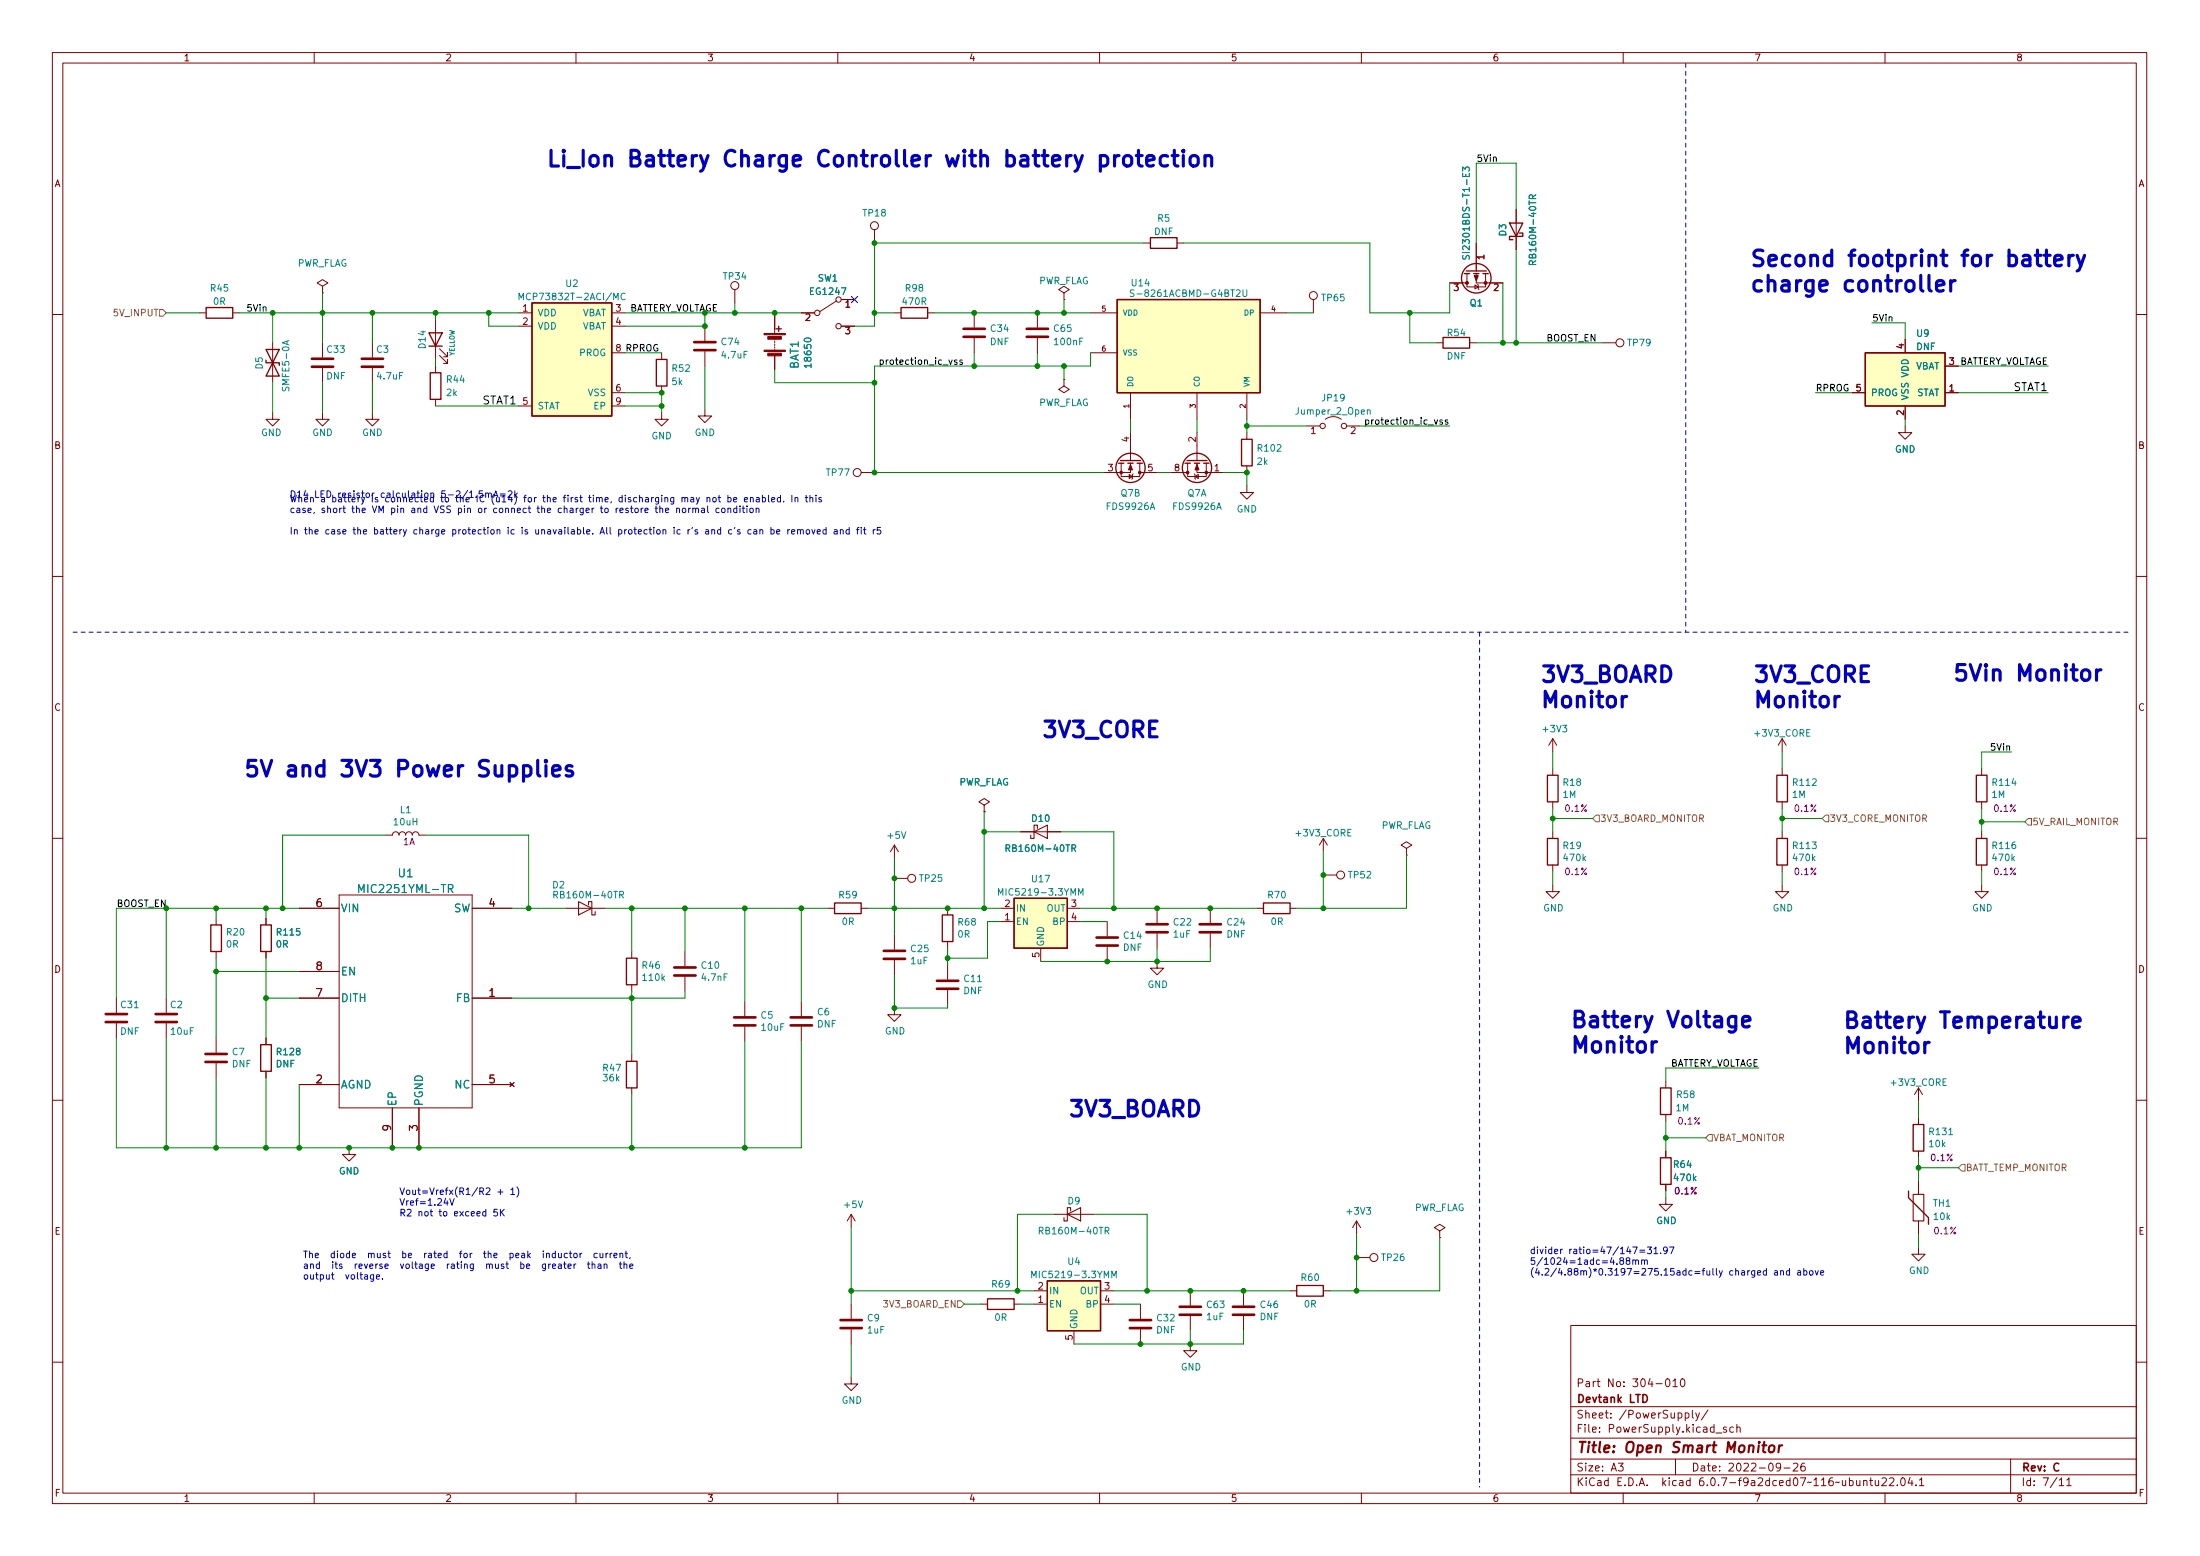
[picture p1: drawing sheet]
<svg xmlns="http://www.w3.org/2000/svg" width="420mm" height="297mm" viewBox="0 0 420 297" stroke-linecap="round" stroke-linejoin="round" font-family="sans-serif">
<g fill="none" stroke="#840000" stroke-width=".19">
<path d="M10 10h400v277h-400zM12 12h396v273h-396zM60 10v2M110 10v2M160 10v2M210 10v2M260 10v2M310 10v2M360 10v2M38.1 59.7h1.3M44.4 59.7h1.3M61.6 54.6l1-.6-1-.6-1 .6 1 .6v1.3"/>
<path d="M61.6 55.9h.1M99.1 59.7h2.5M116.8 59.7h2.6M140.3 55.3v2.5M153 59.7h2.6M159.8 57.4l-3.2 2.1M160.7 57.2h2.5M167 43.9v2.5M170.8 59.7h1.3M177.2 59.7h1.2M186.1 59.7v2.8M198.1 59.7v2.8"/>
<path d="M203.2 55.9l1-.6-1-.7-1 .7 1 .6v1.3M203.2 57.2h.1M208.3 59.7h5.1M218.4 46.4h1.3M224.8 46.4h1.3M240.7 59.7h5M250.8 57.2v2.5M276.9 54h3.3M280.2 52.2v1.8M281.7 54.4l.6 .4-.6 .4zM281.9 46.4v5.3M281.9 52.2v1.8h5.1"/>
<path d="M282.2 54.3l.2 1M283.7 52.2v2.6h-3.5v-.8M289.6 40v7.7M10 60h2M52.1 78.8v1.2h1.2l-1.2 1.3-1.3-1.3h1.3M52.1 65.4v7.7M61.6 78.8v1.2h1.3l-1.3 1.3-1.3-1.3h1.3M61.6 65.4v2.8M61.6 70.3v2.8M71.1 78.8v1.2h1.3l-1.3 1.3-1.3-1.3h1.3M71.1 65.4v2.8M71.1 70.3v2.8"/>
<path d="M83.2 61v7.6M83.2 69.9v1.3M83.2 76.2v1.3M83.9 67.9l1.6 1.5v-.8v.8h-.8M83.9 66.6l1.6 1.5v-.8v.8h-.8M99.1 62.3h2.5M99.1 77.5h2.5M116.8 75h2.6M116.8 67.3h2.6M116.8 62.3h2.6M116.8 77.5h2.6M126.4 78.8v1.2h1.2l-1.2 1.3-1.3-1.3h1.3"/>
<path d="M126.4 67.3v1.3M126.4 73.7v1.3M134.6 78.1v1.3h1.3l-1.3 1.3-1.3-1.3h1.3M134.6 62.3v2.8M134.6 67.1v2.8M148 60.4v3.3M148 64.7v.2M148 65.2v.2M148 65.7v.2M148 66.2v.3M148 66.7v.3M148 68v2.5"/>
<path d="M160.7 62.3h2.5M186.1 64.6v2.7M198.1 64.6v2.7M203.2 72.4v1.3l-1 .6 1 .7 1-.7-1-.6M203.2 72.4h.1M208.3 67.3h5.1M215.9 75v5M228.6 75v5M238.1 75v5M274.3 65.4h1.3M280.7 65.4h1.2M306.1 65.4h2.5"/>
<path d="M353.7 75h2.5M363.9 64.8v2.5M363.9 77.5v2.5M371.5 75h2.5M371.5 69.9h2.5M408 60h2M164.5 90.2h2.5M214.1 88.4v2.6h3.6v-2.6M215.6 90.6l.7 .4-.7 .3zM215.9 88.4v1.8h-5.1M215.9 82.6v5.3M216.4 90.5l-.2 1"/>
<path d="M217.7 90.2h3.3M223.5 90.2h3.3M226.8 88.4v2.6h3.6v-2.6M228.1 90.5l.2 1M228.2 91l.7-.4v.7zM228.6 88.4v1.8h5.1M228.6 82.6v5.3M238.1 92.7v1.3h1.3l-1.3 1.3-1.2-1.3h1.2M238.1 82.6v1.3M238.1 88.9v1.3M249.6 81.3h2.5M253.1 80a2.54 2.54 0 0 1 3.1 0"/>
<path d="M257.2 81.3h2.5M363.9 81.3v1.3h1.2l-1.2 1.3-1.3-1.3h1.3M10 110h2M408 110h2M73.7 159.4h1.2a.64 .64 0 0 1 .7-.6 .64 .64 0 0 1 .6 .6 .64 .64 0 0 1 .6-.6 .64 .64 0 0 1 .7 .6 .64 .64 0 0 1 .6-.6 .64 .64 0 0 1 .6 .6 .64 .64 0 0 1 .7-.6 .64 .64 0 0 1 .6 .6h1.3M188 153.7l1-.6-1-.7-1.1 .7 1.1 .6v1.3M188 155h.1M194.9 158.8h7.7M296.5 141l-.7 1.3M296.5 141v2.5M296.5 146.7v1.3M296.5 153.1v1.2"/>
<path d="M296.5 158.8v1.3M296.5 141l.8 1.3M340.4 141v2.5M340.4 146.7v1.3M340.4 153.1v1.2M340.4 158.8v1.3M340.4 141l-.8 1.3M340.4 141l.7 1.3M378.5 146.7v1.3M378.5 153.1v1.2M378.5 158.8v1.3M10 160h2"/>
<path d="M41.3 175.3v1.3M50.8 175.3v1.3M57.1 173.4h7.7M64.8 170.9h25.4v40.6h-25.4zM90.2 173.4h7.6M107.9 173.4h7.7M158.1 173.4h1.3M164.5 173.4h1.2M170.8 161.3v2.6M170.8 178.5v2.8M170.8 167.7h2.6M170.8 161.3l-.7 1.3"/>
<path d="M170.8 161.3l.8 1.3M181 173.4v1.3M181 179.7v1.3M191.1 173.4h2.6M191.1 175.9h2.6M203.8 173.4h2.6M203.8 175.9h2.6M211.5 175.9v2.8M221 173.4v2.8M221 178.2v2.8M231.1 173.4v2.8M231.1 178.2v2.8"/>
<path d="M240 173.4h1.3M246.4 173.4h1.2M252.7 160.1l-.7 1.2M252.7 160.1v2.5M252.7 160.1l.8 1.2M252.7 167h2.6M268.6 162l1-.7-1-.6-1 .6 1 .7v1.2M268.6 163.2h.1M296.5 168.9v1.3h1.3l-1.3 1.3-1.2-1.3h1.2M296.5 165.1v1.3M340.4 168.9v1.3h1.2l-1.2 1.3-1.3-1.3h1.3M340.4 165.1v1.3"/>
<path d="M378.5 168.9v1.3h1.2l-1.2 1.3-1.3-1.3h1.3M378.5 165.1v1.3M408 160h2M22.2 190.5v2.8M22.2 195.4v2.8M31.7 190.5v2.8M31.7 195.4v2.8M41.3 181.6v1.3M41.3 198.2v2.8M50.8 181.6v1.3M50.8 198.2v1.2M57.1 190.5h7.7"/>
<path d="M57.1 185.5h7.7M90.2 190.5h7.6M120.6 181.6v1.3M120.6 188v1.3M130.8 181.6v2.8M130.8 186.5v2.8M142.2 191.2v2.8M142.2 196v2.8M153 191.2v2.8M153 196v2.8M170.8 192.4v1.3h1.3l-1.3 1.3-1.3-1.3h1.3M170.8 183.3v2.8"/>
<path d="M181 184.2v2.8M181 189v2.8M198.8 181v2.6M211.5 180.8v2.8M221 183.6v1.2h1.2l-1.2 1.3-1.3-1.3h1.3M10 210h2M41.3 203v2.8M50.8 204.5v1.3M57.1 207h7.7M66.7 219.1v1.3h1.2l-1.2 1.3-1.3-1.3h1.3M74.9 211.5v7.6M80 211.5v7.6"/>
<path d="M90.2 207h7.6M97.4 206.7l.8 .7M98.2 206.7l-.8 .7M120.6 201.3v1.3M120.6 207.7v1.3M318.1 206.4v1.3M318.1 212.8v1.2M318.1 219.7v1.3M366.4 207.7v2.5M366.4 213.4v1.3M366.4 219.7v1.3M366.4 207.7l-.8 1.3"/>
<path d="M366.4 207.7l.8 1.3M408 210h2M162.6 231.8v2.6M162.6 231.8l-.8 1.3M162.6 231.8l.7 1.3M201.3 231.8h7.6M259.1 233.1l-.8 1.3M259.1 233.1v2.5M259.1 233.1l.7 1.3M275 235l1-.6-1-.7-1.1 .7 1.1 .6v1.3M275 236.3h.1M318.1 228.6v1.3h1.3l-1.3 1.3-1.2-1.3h1.2"/>
<path d="M318.1 226.1v1.3M366.4 238.2v1.2h1.3l-1.3 1.3-1.3-1.3h1.3M366.4 225.5v2.5M366.4 233.1v2.5M162.6 249v2.8M162.6 253.8v2.8M187.3 249h1.3M193.7 249h1.2M197.5 246.4h2.5M197.5 249h2.5M205.1 254v2.6M210.2 246.4h2.5"/>
<path d="M210.2 249h2.5M217.8 249v2.8M217.8 253.8v2.8M227.3 256.6v1.2h1.3l-1.3 1.3-1.2-1.3h1.2M227.3 246.4v2.8M227.3 251.2v2.8M237.5 246.4v2.8M237.5 251.2v2.8M246.4 246.4h1.2M252.7 246.4h1.3M259.1 240.1h2.5M300 253h108v32h-108z"/>
<path d="M10 260h2M162.6 262.9v1.3h1.2l-1.2 1.3-1.3-1.3h1.3M300 278.5h108M300 274.5h108M300 268.5h108M309.1 279.3h.9l-.5 .6 .4 .1v.7l-.2 .1-.6-.1M318.3 263.3l.1-.1a.8 .8 0 0 1 .5 .8 .8 .8 0 0 1-.5 .7 1 1 0 0 1-.1-1.4zM319.5 263.6l.4-.4v1.5M319.5 264.7h.8M320 278.5v3M321.1 263.3l.2-.1a.8 .8 0 0 1 .5 .8 .8 .8 0 0 1-.5 .7 .99 .99 0 0 1-.2-1.4zM321.9 269.8l.4-.1 .3 .3-.2 .6h-.5"/>
<path d="M321.9 269.7v1.5M323.2 269.2v1.3l.2 .2M323.8 269.7l.4 1M324.6 269.7l-.5 1.4-.3 .1M326.2 269.1l-1.3 2M327.7 273.6h1.2M329.7 272.5l-.3-.1-.3 .2 .1 .2 .5 .2v.3h-.6M331.1 272.5l-.5-.1-.3 .3 .2 .6h.6M331.7 272.6l.2-.2 .4 .1 .1 .9M331.7 271.9v1.5M340.1 280l-.3 .2h-.3l-.3-.2 .2-.6 .4-.1 .2 .2a.99 .99 0 0 1-.4 1.3h-.2M342.5 279.5l.6-.2 .2 .2 .1 .2-1 1.1h1"/>
<path d="M344.6 279.3a.6 .6 0 0 0-.7 .7v.5l.2 .2 .4 .1 .2-.1 .1-.5-.2-.2-.4-.1-.3 .3M384 278.5v6.5M408 260h2M60 285v2M110 285v2M160 285v2M210 285v2M260 285v2M300 281.5h108M310 285v2M340.7 280.2h1.2M355.9 282.8l.2-.2 .4 .1 .1 .9"/>
<path d="M355.9 282.6v1M357.1 282.6h.5M357.3 282.1v1.3l.3 .2M358.1 282.6l.1 .9 .4 .1 .2-.1M358.8 282.6v1M359.4 282.3l.6-.2 .2 .2 .1 .2-.9 1.1h.9M360 285v2M360.9 282.3l.5-.2 .2 .2 .1 .2-.9 1.1h.9M362.4 283.5v.1M363.2 282.2l.2-.1a.8 .8 0 0 1 .5 .8 .8 .8 0 0 1-.5 .7 1 1 0 0 1-.2-1.4zM364.8 282l-.4 1.1h1M365.1 282.6v1"/>
<path d="M365.9 283.5v.1M366.6 282.5l.4-.4v1.5M366.6 283.6h.8M393.3 282.5l.4-.4v1.5M393.3 283.6h.8M394.7 282.5l.4-.4v1.5M394.7 283.6h.9"/>
<circle cx="140.3" cy="54.5" r=".76"/>
<circle cx="156.1" cy="59.7" r=".51"/>
<circle cx="160.1" cy="57.2" r=".51"/>
<circle cx="167" cy="43.1" r=".76"/>
<circle cx="250.8" cy="56.4" r=".76"/>
<circle cx="160.1" cy="62.3" r=".51"/>
<circle cx="309.4" cy="65.4" r=".76"/>
<circle cx="163.7" cy="90.2" r=".76"/>
<circle cx="252.6" cy="81.3" r=".51"/>
<circle cx="256.7" cy="81.3" r=".51"/>
<circle cx="174.1" cy="167.7" r=".76"/>
<circle cx="256" cy="167" r=".76"/>
<circle cx="262.4" cy="240.1" r=".76"/>
</g>
<path d="M336.6 275.9h.7M336.9 275.2l-.2 1.8 .1 .1 .4 .1M338 276.1a.52 .52 0 0 1 .5-.2 .52 .52 0 0 1 .4 .4l-.1 .6a.55 .55 0 0 1-.5 .4 .55 .55 0 0 1-.5-.4zM339.8 275.9l-.2 1.3M340.4 275.9l-.4 .1-.2 .3" fill="none" stroke="#840000" stroke-width=".4"/>
<path d="M313.8 266.2a.76 .76 0 0 1 .8 .8 .76 .76 0 0 1-.8 .7z" fill="none" stroke="#840000" stroke-width=".3"/>
<g fill="#ffffc2" stroke="#ffffc2" stroke-width=".19">
<path d="M356.2 67.3h15.3v10.2h-15.3z"/>
<path d="M213.4 57.2h27.3v17.8h-27.3z"/>
<path d="M101.6 57.8h15.2v21.6h-15.2z"/>
<path d="M193.7 171.5h10.1v9.5h-10.1z"/>
<path d="M200 244.5h10.2v9.5h-10.2z"/>
</g>
<g fill="none" stroke="#840000" stroke-width=".25">
<path d="M39.4 58.7h5v2h-5zM101.6 57.8h15.2v21.6h-15.2zM172.1 58.7h5.1v2h-5.1zM213.4 57.2h27.3v17.8h-27.3zM219.7 45.4h5.1v2h-5.1zM279.7 52.2h1M280 51.7h3.8M281.4 52.2h1M283.2 52.2h1M288.3 42.6h2.5l-1.2 2.5zM290.2 44.5h.6v.6h-2.5v.7h.6M50.8 68.7v.6h2.5v.5"/>
<path d="M50.8 66.7l2.5 5.1h-2.5l2.5-5.1zM81.9 63.5h2.6l-1.3 2.6zM81.9 66.1h2.6M82.2 71.2h2v5h-2zM125.3 68.6h2.1v5.1h-2.1zM148.2 62.8h1M148.7 62.3v1M275.6 64.4h5.1v2.1h-5.1zM356.2 67.3h15.3v10.2h-15.3zM213.6 88.4h1M214 87.9h3.8M215.4 88.4h1"/>
<path d="M217.2 88.4h1M226.3 88.4h1M226.7 87.9h3.8M228.1 88.4h1M229.9 88.4h1M237.1 83.9h2v5h-2zM295.5 148h2.1v5.1h-2.1zM339.3 148h2.1v5.1h-2.1zM377.4 148h2.1v5.1h-2.1zM40.3 176.6h2v5h-2zM49.8 176.6h2v5h-2zM159.4 172.4h5.1v2h-5.1z"/>
<path d="M180 174.7h2v5h-2zM193.7 171.5h10.1v9.5h-10.1zM241.3 172.4h5.1v2h-5.1zM295.5 160.1h2.1v5h-2.1zM339.3 160.1h2.1v5h-2.1zM377.4 160.1h2.1v5h-2.1zM49.8 199.4h2v5.1h-2zM119.6 182.9h2.1v5.1h-2.1zM119.6 202.6h2.1v5.1h-2.1zM317.1 207.7h2.1v5.1h-2.1zM365.4 214.7h2v5h-2zM317.1 221h2.1v5.1h-2.1z"/>
<path d="M364.5 227.4v1.2l3.8 3.8v1.3M188.6 247.9h5.1v2.1h-5.1zM200 244.5h10.2v9.5h-10.2zM247.6 245.4h5.1v2h-5.1z"/>
<circle cx="281.9" cy="53.1" r="2.82"/>
<circle cx="215.9" cy="89.3" r="2.79"/>
<circle cx="228.6" cy="89.3" r="2.79"/>
</g>
<path d="M197.5 158.8l2.5-1.3v2.6zM198.1 158.2v-.7h-.6v2.6h-.7v-.7M110.5 172.1l2.5 1.3-2.5 1.3zM112.4 172.8v-.7h.6v2.6h.7v-.7M203.8 231.8l2.6-1.3v2.6zM204.5 231.2v-.7h-.7v2.6h-.6v-.7M365.4 228h2v5.1h-2z" fill="none" stroke="#840000" stroke-width=".2"/>
<g fill="#840000" stroke="#840000" stroke-width=".19">
<path d="M145.9 66.8h4.1v.3h-4.1z"/>
<path d="M145.9 63.7h4.1v.2h-4.1z"/>
<path d="M146.6 67.4h2.6v.5h-2.6z"/>
<path d="M146.6 64.2h2.6v.6h-2.6z"/>
<path d="M215.9 88.7l.4 1h-.8z"/>
<path d="M281.6 52.6h.7l-.4 1z"/>
<path d="M228.6 88.7l.4 1h-.8z"/>
<circle cx="214.1" cy="90.2" r=".25"/>
<circle cx="217.7" cy="90.2" r=".25"/>
<circle cx="283.7" cy="54" r=".28"/>
<circle cx="280.2" cy="54" r=".28"/>
<circle cx="230.4" cy="90.2" r=".25"/>
<circle cx="226.8" cy="90.2" r=".25"/>
</g>
<g fill="none" stroke="#840000" stroke-width=".51">
<path d="M59.6 70h4M59.6 68.5h4M69.1 70h4.1M69.1 68.5h4.1M132.6 66.8h4.1M132.6 65.3h4.1M184 64.3h4.1M184 62.8h4.1M196.1 64.3h4.1M196.1 62.8h4.1M209.4 179h4.1M218.9 178h4.1"/>
<path d="M218.9 176.4h4.1M229.1 178h4.1M229.1 176.4h4.1M20.2 195.1h4.1M20.2 193.6h4.1M29.7 195.1h4.1M29.7 193.6h4.1M128.8 186.2h4M128.8 184.7h4M140.2 195.7h4.1M140.2 194.2h4.1M151 195.7h4.1"/>
<path d="M151 194.2h4.1M168.8 183h4M168.8 181.5h4M178.9 188.8h4.1M178.9 187.2h4.1M209.4 180.5h4.1M39.2 202.7h4.1M39.2 201.2h4.1M160.5 253.5h4.1M160.5 252h4.1M215.8 253.5h4M215.8 252h4"/>
<path d="M225.3 251h4.1M225.3 249.5h4.1M235.5 251h4M235.5 249.5h4"/>
</g>
<g fill="none" stroke="#008484" stroke-width=".19">
<path d="M279.3 32.7v-.8l.5 .4 .1-.4h.6l.1 .2-.1 .6M292.7 37.9l-.1-.6-.1-.1h-.3l-.2 .7h1.3M293.3 37.2l-.6 .4M99.1 57.2v-1.2l.4 .9 .5-.9v1.2M119.4 56.1a.6 .6 0 0 0-.9 .4 .6 .6 0 0 0 .6 .7l.3-.1M216.6 55.4l-.5-.1-.2 .3 .1 .3 .5 .2v.4l-.2 .1-.4-.1M237.4 55.3v1.1l.2 .2h.3l.2-.2v-1.1M279.4 48.8l-.1 .4 .3 .3 .3-.1 .2-.6h.4l.1 .2-.1 .5M292.7 50.5l-.1-.6-.1-.1h-.3l-.2 .7h1.3M261.1 78.4l.2-.2 .3 .1 .1 .8M68.5 170.4v-1.5l.5 1.1 .5-1.1v1.5M85.6 169.7l.8-.1 .1-.2-.1-.4-.2-.1h-.6v1.5"/>
<path d="M86 169.7l.5 .7M105.8 170.8h.6l.1-.2-.1-.3-.6-.1v1.2M118.4 170.8h.6l.1-.2-.1-.3-.6-.1v1.2M118.7 170.8l.4 .6M190.7 170.9v-1.3l.4 .9 .4-.9v1.3M192.1 161.9h.6l.2-.2-.1-.3-.7-.1v1.2M204.7 161.9h.6l.1-.2v-.3l-.7-.1v1.2M205 161.9l.4 .6M206 170.9v-1.3l.4 .9 .4-.9v1.3M198.5 235l.6-.1 .1-.2-.1-.3-.6-.1v1.3M211.1 235l.6-.1 .1-.2-.1-.3-.6-.1v1.3M211.4 235l.4 .6"/>
<path d="M197 243.9v-1.2l.5 .9 .4-.9v1.2M212.3 243.9v-1.2l.5 .9 .4-.9v1.2"/>
</g>
<path d="M30.5 59.1h.6l.6 .6-.6 .7h-.6zM304.2 156.2l.6-.6h.6v1.3h-.6zM348.6 155.6h.6v1.3h-.6l-.6-.7zM387.3 156.2h.7v1.3h-.7l-.6-.6zM326.4 216.6h.6v1.2h-.6l-.6-.6zM374.6 222.3h.7v1.3h-.7l-.6-.7zM182.9 248.3h.6l.6 .7-.6 .6h-.6z" fill="none" stroke="#848400" stroke-width=".19"/>
<path d="M168.1 68.8l.4-.1 .2 .3-.1 .5h-.5M168.1 68.7v1.3M183.8 68.8l-.3-.1-.2 .2v.2l.5 .1v.3h-.5M260.8 80.2l.4-.1 .2 .3-.1 .5h-.5M260.8 80.1v1.3M276.5 80.2l-.3-.1-.2 .2 .1 .2 .4 .1v.3h-.5" fill="none" stroke="#000" stroke-width=".19"/>
<g fill="none" stroke="#0000c2" stroke-width=".19">
<path d="M89.7 94.1l.3-.4v1.3M92.2 93.7h-.7v.6l.2-.1h.4l.1 .2v.4l-.2 .2-.5-.2M94.3 95l.4-1.3 .4 1.3M97 93.8l.5-.1 .3 .4-.8 .9h.8M98.3 93.7v1.3M126 97.1l.2-.1 .3 .1 .1 .8M127.1 97.4l.6-.1v-.2l-.4-.1-.2 .2 .1 .6h.5M129.2 97.1l.2-.1 .3 .1 .1 .8M129.2 97v.9M130.4 97.1l.3-.1 .3 .3v.3l-.3 .3-.3-.1-.1-.2zM131.5 97v.9M131.9 97l-.4 .3"/>
<path d="M132.3 97.1l.2-.1 .3 .1 .1 .8M132.3 97v.9M132.9 97.2l.1-.2 .3 .1 .1 .8M134 97.1h.5v.8M134.5 97.3l-.4 .1-.2 .2 .2 .3 .4-.1M135 95.1l.2-.1h.3l.1 .8M135 95v.8M135.1 96.6v1.1l.2 .2M136.2 95h.3l.3 .2v.4l-.3 .2h-.3l-.1-.2zM137.1 95h.5M137.3 94.5v1.1l.3 .2M137.3 97.1l-.3-.1-.3 .3 .1 .5h.5"/>
<path d="M137.9 97.1l.3-.1 .3 .3v.3l-.3 .3-.3-.1-.1-.2zM139 95h.4l.2 .2-.1 .6h-.5M139 97.1l.2-.1 .3 .1 .1 .8M139 94.5v1.3M139 97v.9M140.1 95.4l.6-.1v-.3h-.4l-.2 .2 .1 .6h.5M140.7 97.1l-.3-.1-.3 .3 .1 .5h.5M140.7 96.6v1.3M141.3 96.6v.1M141.3 97v.9M141.7 97h.5M141.9 96.6v1.1l.3 .2"/>
<path d="M142.2 95.4l.6-.1-.1-.3h-.4l-.1 .2v.6h.5M142.6 96.6v.1M142.6 97v.9M143.3 95.1l.2-.1h.3l.1 .8M143.3 97.1l.3-.1 .3 .3v.3l-.3 .3-.3-.1-.1-.2zM143.3 95v.8M144.4 97.1l.2-.1 .3 .1v.8M144.4 97v.9M144.5 95h.4l.1 .8M145 95.3h-.4l-.2 .2 .2 .3h.4M145.6 95h.4l.2 .2-.1 .6h-.5M145.6 94.5v1.3"/>
<path d="M146.8 94.5v1.1l.1 .2M147.4 95.4l.6-.1-.1-.3h-.4l-.1 .2v.6h.5M149.1 95h-.4l-.2 .2 .1 .6h.5M149.1 94.5v1.3M149.7 95.7v.1M151.2 94.5v1.3M151.8 95.1l.2-.1h.3l.1 .8M151.8 95v.8M153.8 95h.5M154 94.5v1.1l.3 .2M154.7 95.1l.2-.1h.3v.8M154.7 94.5v1.3"/>
<path d="M155.8 94.5v.2M155.8 95v.8M156.9 95h-.3l-.2 .2v.1l.5 .2v.3h-.5M143.4 101.2l-.3-.1-.3 .2 .2 .6h.4M144 101.2h.5v.8M144.5 101.4l-.4 .1-.2 .1 .2 .4 .4-.1M145.1 101.2l.2-.1 .3 .1 .1 .8M145.1 101.1v.9M147.2 101.2l.4-.1 .2 .2-.1 .6h-.5M147.2 100.7v1.3M148.3 101.5l.6-.1v-.2l-.4-.1-.2 .2 .1 .6h.5M150.5 101.1v.9"/>
<path d="M150.8 101.1l-.3 .2M151.2 101.5l.6-.1-.1-.2-.3-.1-.2 .2v.6h.5M152.3 101.2l.2-.1 .3 .1 .1 .8M152.3 101.1v.9M152.9 101.3l.2-.2 .3 .1v.8M154.1 101.2l.3-.1 .2 .2v.4l-.2 .3-.3-.1-.1-.2zM155 101.1l.3 .9 .4-.9M156.1 101.5l.6-.1-.1-.2-.3-.1-.2 .2v.6h.5M157.8 101.2l-.4-.1-.2 .2 .1 .6h.5M157.8 100.7v1.3M159.3 101.2h.5l.1 .8M159.9 101.4l-.4 .1-.2 .1 .2 .4 .4-.1"/>
<path d="M160.5 101.2l.2-.1 .3 .1v.8M160.5 101.1v.9M162.2 101.2l-.4-.1-.2 .2 .1 .6h.5M162.2 100.7v1.3M163.6 101.1h.5M164.1 100.7l-.3 .2v1.1M164.5 100.7v.1M164.5 101.1v.9M164.9 101.1h.5M165.1 100.7v1.1l.3 .2M166.8 101.1v.9M167.1 101.1l-.3 .2"/>
<path d="M168.2 100.7h-.6l-.1 .6 .2-.1h.4l.1 .2v.4l-.2 .2-.5-.2M85.9 228.8l.4 1.3 .4-1.3M95 230.9h-.6l-.1 .6 .2-.2 .4 .1 .1 .2v.4l-.2 .1-.5-.1M95.1 227.6h1M95.6 227.1v.9M95.6 230.9v1.2M95.7 231.4l.6 .7M96.3 230.9l-.7 .7M97.6 227.1l.3-.3v1.2M97.6 228h.7M98.7 226.6a1.46 1.46 0 0 1 0 1.9M106.1 239.3h-.4l-.2 .2 .1 .5h.5"/>
<path d="M106.1 238.8v1.3M106.7 239.3v.7l.3 .1 .2-.1M107.2 239.3v.8M108.4 239.3h-.4l-.2 .2 .1 .5h.5M108.7 239.3h.5M108.9 238.8v1.1l.3 .2M109.7 239.3h.3l.2 .2v.4l-.2 .2-.3-.1-.1-.1zM110.8 239.3v.8M111.1 239.3l-.3 .2M114 239.3h-.3l-.3 .2 .2 .5h.4M114.6 239.3v.7l.4 .1 .1-.1M115.1 239.3v.8"/>
<path d="M115.7 239.3v.8M116.1 239.3l-.4 .2M116.5 239.3v.8M116.9 239.3l-.4 .2M117.2 239.7l.7-.1-.1-.3h-.4l-.2 .1 .1 .6h.5M118.4 239.4l.2-.1h.3v.8M118.4 239.3v.8M119.4 239.3h.4M119.5 238.8v1.1l.3 .2M313.2 238.7h.9M313.2 239h.9M314.6 238.1h.8l-.4 .4 .3 .2v.5l-.1 .1-.6-.1"/>
<path d="M315.9 238.4l.3-.3v1.2M315.9 239.3h.7M317.2 239.2v.1M318.4 238.6l-.2 .2h-.4l-.1-.2 .1-.4 .4-.1 .2 .2v.7l-.2 .3h-.4M318.8 238.1h.9l-.6 1.2M71.3 243.3v1.1l-.2 .2h-.3M71.3 243.4l-.3-.1-.3 .3 .2 .5h.4M71.9 243.8l.6-.2-.1-.2-.3-.1-.2 .2 .1 .6h.4M73 244.1v.1M105.5 241.7l.6-.1v-.2l-.4-.1-.2 .2 .1 .6h.5M106.7 241.4h.4l.1 .7M107.2 241.6l-.4 .1-.2 .1 .2 .3h.4"/>
<path d="M107.6 241.3h.5M107.8 240.9v1.1l.3 .1M108.5 241.7l.6-.1-.1-.2-.3-.1-.2 .2v.6h.5M109.6 241.3v.8M110 241.3l-.4 .2M112.2 241.3h.5M112.4 240.9v1.1l.3 .1M113.1 241.4l.2-.1 .3 .1v.7M113.1 240.9v1.2M114.2 241.4h.5l.1 .7M114.8 241.6l-.5 .1-.1 .1 .1 .3h.5M115.4 241.4l.2-.1 .3 .1v.7"/>
<path d="M115.4 241.3v.8M118.3 241.3h.5M118.5 240.9v1.1l.3 .1M119.2 241.4l.2-.1 .3 .1v.7M119.2 240.9v1.2M120.3 241.7l.6-.1-.1-.2-.3-.1-.2 .2v.6h.5M120.3 240l-.1 .3M310.8 240.6l-.2-.2v-.2l.2-.1 .4 .1v.3l-.5 .2-.1 .2v.2l.2 .3h.2l.3-.3v-.2l-.3-.3M311.8 240.6l.2-.1 .3 .1 .1 .8M311.8 240.5v.9M312.4 240.7l.2-.2 .3 .1v.8M313.5 240.6l.2-.1 .3 .1 .1 .8"/>
<path d="M313.5 240.5v.9M314.1 240.7l.1-.2 .4 .1v.8M337.4 242.6h-.4l-.3 .2 .2 .6h.5M337.4 242.1v1.3M338.9 242.6h.5l.1 .8M339.5 242.9h-.5l-.1 .2 .1 .3h.5M340.1 242.7l.2-.1h.3v.8M340.1 242.6v.8M341.8 242.6h-.4l-.2 .2 .1 .6h.5M341.8 242.1v1.3M343.3 242.6h.5l.1 .8M343.9 242.9h-.4l-.2 .2 .2 .3h.4"/>
<path d="M344.5 242.6h.4l.2 .2-.1 .6h-.5M344.5 242.1v1.3M345.7 242.6h.3l.2 .2v.4l-.2 .2h-.3l-.1-.2zM346.7 242.6l.3 .8 .3-.8M347.7 243l.6-.1-.1-.3h-.3l-.2 .2 .1 .6h.4"/>
</g>
<g fill="none" stroke="#0000c2" stroke-width=".6">
<path d="M214.7 30a.81 .81 0 0 1 .8-.3 .81 .81 0 0 1 .6 .6v.8a.81 .81 0 0 1-.7 .6 .81 .81 0 0 1-.8-.6v-.8zM217 29.7h1.1M217.4 28.7v2.6l.2 .3 .5 .1M219 30.7l1.4-.3-.1-.6-.9-.1-.3 .1-.1 .3v1.2l.1 .3 .3 .1 .9-.1M223 29.8l-.9-.1-.4 .3-.1 .3v.8l.2 .5 .3 .1 .9-.1M223.8 29.7h1.2M224.3 28.7v2.6l.1 .3 .6 .1M226 28.7l-.2 .1 .2 .2 .1-.2-.1-.1v.3M226 29.7v2M227.4 30a.81 .81 0 0 1 .8-.3 .81 .81 0 0 1 .6 .6v.8a.81 .81 0 0 1-.7 .6 .81 .81 0 0 1-.8-.6v-.8zM230.1 30a.74 .74 0 0 1 1.3 .1v1.6M230.1 29.7v2"/>
<path d="M369.8 54.6l1.5-.3-.2-.6-.8-.1-.3 .1-.2 .3v1.1l.2 .3 .3 .2 .8-.2M372.5 53.6v2M373.4 53.6a.77 .77 0 0 0-.9 .5M390.4 48.7h1.1M390.8 47.7v2.6l.2 .3 .5 .1M392.4 49.7l1.4-.2-.1-.6-.9-.2-.3 .2-.1 .3v1.1l.1 .3 .3 .1 .9-.1M395.1 48.7v2M396 48.7a.76 .76 0 0 0-.9 .6M396.7 48.7l.7 2M398.1 48.7l-1 2.8-.4 .2M400.4 127.9v2M401.3 127.9a.76 .76 0 0 0-.9 .5"/>
<path d="M102.7 145.2v2.5l.1 .3 .3 .2M104.3 145.2l-.2 .1 .2 .1 .1-.1-.1-.1v.2M104.3 146.2v2M105.5 147.2l1.5-.3-.2-.6-.8-.1-.3 .1-.2 .3v1.1l.2 .3 .3 .2 .8-.2M109.3 146.3l-.8-.1-.2 .1-.2 .3 .2 .4 1 .3 .1 .3-.1 .4-.3 .2-.9-.2M332.8 195l1.4-.3-.1-.5-.9-.2-.3 .2-.1 .3v1.1l.1 .3 .3 .1 .9-.1M394.1 194.2v2M395 194.2a.77 .77 0 0 0-.9 .5M395.9 195.2l1.4-.3-.2-.6-.8-.1-.3 .1-.1 .3v1.1l.1 .3 .3 .2 .8-.2"/>
</g>
<path d="M321.9 12.1v108.6M14 120.7h392.4M282.6 120.7v163.2" fill="none" stroke="#0000c2" stroke-width=".19" stroke-dasharray=".8 .8"/>
<g fill="none" stroke="#008400" stroke-width=".19">
<path d="M31.7 59.7h6.4M45.7 59.7h53.4M52.1 59.7v5.7M61.6 55.9v9.5M71.1 59.7v5.7M83.2 59.7v1.3M93.3 59.7v2.6h5.8M119.4 59.7h33.6M134.6 59.7v2.6h-15.2M140.3 57.8v1.9M148 59.7v.7M167 59.7h3.8"/>
<path d="M178.4 59.7h29.9M203.2 57.2v2.5M218.4 46.4h-51.4v15.9h-3.8M226.1 46.4h35.5v13.3h15.3v-5.7M245.7 59.7h5.1M269.2 59.7v5.7h5.1M287 54v11.4M289.6 40v-8.8h-7.7v15.2M289.6 47.7v17.7M52.1 73.1v5.7M61.6 73.1v5.7M71.1 73.1v5.7"/>
<path d="M83.2 68.6v1.3M83.2 77.5h15.9M119.4 75h7v3.8M119.4 77.5h7M119.4 67.3h7M134.6 69.9v8.2M148 70.5v2.6h19M186.1 67.3v2.6M198.1 67.3v2.6M203.2 69.9v2.5M208.3 67.3v2.6h-41.3v20.3h43.8M281.9 65.4h24.2"/>
<path d="M346.7 75h7M357.5 61.6h6.4v3.2M374 75h17.2M374 69.9h17.2M215.9 80v2.6M221 90.2h2.5M228.6 80v2.6M233.7 90.2h4.4v2.5M238.1 80v2.6M238.1 81.3h11.5M259.7 81.3h17.2M363.9 80v1.3"/>
<path d="M73.7 159.4h-19.7v14M81.3 159.4h19.7v14M188 158.8h6.9M188 155v18.4M202.6 158.8h10.1v14.6M296.5 156.2h7.7M296.5 143.5v3.2M296.5 154.3v4.5M340.4 156.2h7.6M340.4 143.5v3.2M340.4 154.3v4.5M378.5 154.3v4.5"/>
<path d="M378.5 156.9h8.2M384.2 143.5h-5.7v3.2M31.7 173.4v17.1M41.3 173.4v1.9M50.8 173.4v1.9M57.1 173.4h-34.9v17.1M97.8 173.4h10.1M115.6 173.4h42.5M120.6 173.4v8.2M130.8 173.4v8.2M142.2 173.4v17.8M153 173.4v17.8"/>
<path d="M165.7 173.4h25.4M170.8 163.9v14.6M191.1 175.9h-2.5v7h-7.6M206.4 173.4h33.6M206.4 175.9h5.1M252.7 162.6v10.8M268.6 163.2v10.2h-21M296.5 166.4v2.5M340.4 166.4v2.5M378.5 166.4v2.5M22.2 198.2v20.9h130.8v-20.3M31.7 198.2v20.9"/>
<path d="M41.3 182.9v15.3M41.3 185.5h15.8M50.8 190.5h6.3M50.8 182.9v15.3M120.6 189.3v12M130.8 189.3v1.2h-33M142.2 198.8v20.3M170.8 186.1v6.3h10.2v-.6M181 181v3.2M221 181v2.6M231.1 181v2.6h-32.3M41.3 205.8v13.3"/>
<path d="M50.8 205.8v13.3M57.1 207v12.1M120.6 209v10.1M318.1 214v5.7M318.1 217.2h7.7M335.9 203.9h-17.8v2.5M366.4 210.2v3.2M162.6 234.4v14.6M201.3 231.8h-7v14.6M208.9 231.8h10.2v14.6M259.1 235.6v10.8M275 236.3v10.1h-21"/>
<path d="M318.1 227.4v1.2M366.4 221v4.5M366.4 235.6v2.6M366.4 222.9h7.6M162.6 256.6v6.3M162.6 246.4h34.9M184.1 249h3.2M194.9 249h2.6M212.7 249h5.1M212.7 246.4h33.7M227.3 254v2.6M237.5 254v2.6h-32.4"/>
</g>
<path d="M162.6 56.6l1.2 1.2M163.8 56.6l-1.2 1.2" fill="none" stroke="#000084" stroke-width=".19"/>
<g fill="#008400" stroke="#008400" stroke-width=".19">
<circle cx="120.6" cy="173.4" r=".46"/>
<circle cx="130.8" cy="173.4" r=".46"/>
<circle cx="142.2" cy="173.4" r=".46"/>
<circle cx="134.6" cy="62.3" r=".46"/>
<circle cx="126.4" cy="75" r=".46"/>
<circle cx="126.4" cy="77.5" r=".46"/>
<circle cx="50.8" cy="219.1" r=".46"/>
<circle cx="57.1" cy="219.1" r=".46"/>
<circle cx="41.3" cy="219.1" r=".46"/>
<circle cx="31.7" cy="219.1" r=".46"/>
<circle cx="50.8" cy="190.5" r=".46"/>
<circle cx="80" cy="219.1" r=".46"/>
<circle cx="120.6" cy="219.1" r=".46"/>
<circle cx="66.7" cy="219.1" r=".46"/>
<circle cx="74.9" cy="219.1" r=".46"/>
<circle cx="167" cy="46.4" r=".46"/>
<circle cx="167" cy="59.7" r=".46"/>
<circle cx="148" cy="59.7" r=".46"/>
<circle cx="140.3" cy="59.7" r=".46"/>
<circle cx="186.1" cy="59.7" r=".46"/>
<circle cx="198.1" cy="69.9" r=".46"/>
<circle cx="186.1" cy="69.9" r=".46"/>
<circle cx="198.1" cy="59.7" r=".46"/>
<circle cx="167" cy="73.1" r=".46"/>
<circle cx="41.3" cy="173.4" r=".46"/>
<circle cx="50.8" cy="173.4" r=".46"/>
<circle cx="54" cy="173.4" r=".46"/>
<circle cx="101" cy="173.4" r=".46"/>
<circle cx="41.3" cy="185.5" r=".46"/>
<circle cx="120.6" cy="190.5" r=".46"/>
<circle cx="83.2" cy="59.7" r=".46"/>
<circle cx="71.1" cy="59.7" r=".46"/>
<circle cx="52.1" cy="59.7" r=".46"/>
<circle cx="61.6" cy="59.7" r=".46"/>
<circle cx="93.3" cy="59.7" r=".46"/>
<circle cx="153" cy="173.4" r=".46"/>
<circle cx="142.2" cy="219.1" r=".46"/>
<circle cx="238.1" cy="81.3" r=".46"/>
<circle cx="238.1" cy="90.2" r=".46"/>
<circle cx="188" cy="173.4" r=".46"/>
<circle cx="212.7" cy="173.4" r=".46"/>
<circle cx="203.2" cy="69.9" r=".46"/>
<circle cx="203.2" cy="59.7" r=".46"/>
<circle cx="170.8" cy="173.4" r=".46"/>
<circle cx="170.8" cy="167.7" r=".46"/>
<circle cx="167" cy="90.2" r=".46"/>
<circle cx="227.3" cy="246.4" r=".46"/>
<circle cx="219.1" cy="246.4" r=".46"/>
<circle cx="217.8" cy="256.6" r=".46"/>
<circle cx="162.6" cy="246.4" r=".46"/>
<circle cx="194.3" cy="246.4" r=".46"/>
<circle cx="289.6" cy="65.4" r=".46"/>
<circle cx="296.5" cy="156.2" r=".46"/>
<circle cx="340.4" cy="156.2" r=".46"/>
<circle cx="378.5" cy="156.9" r=".46"/>
<circle cx="259.1" cy="246.4" r=".46"/>
<circle cx="259.1" cy="240.1" r=".46"/>
<circle cx="231.1" cy="173.4" r=".46"/>
<circle cx="252.7" cy="173.4" r=".46"/>
<circle cx="227.3" cy="256.6" r=".46"/>
<circle cx="237.5" cy="246.4" r=".46"/>
<circle cx="287" cy="65.4" r=".46"/>
<circle cx="269.2" cy="59.7" r=".46"/>
<circle cx="366.4" cy="222.9" r=".46"/>
<circle cx="318.1" cy="217.2" r=".46"/>
<circle cx="252.7" cy="167" r=".46"/>
<circle cx="170.8" cy="192.4" r=".46"/>
<circle cx="188" cy="158.8" r=".46"/>
<circle cx="181" cy="173.4" r=".46"/>
<circle cx="211.5" cy="183.6" r=".46"/>
<circle cx="221" cy="183.6" r=".46"/>
<circle cx="221" cy="173.4" r=".46"/>
<circle cx="181" cy="182.9" r=".46"/>
</g>
<g font-size="4.2" fill="#0000c2">
<text x="104.1" y="31.8">Li_Ion Battery Charge Controller with battery protection</text>
<text x="334" y="50.9">Second footprint for battery</text>
<text x="334" y="55.7">charge controller</text>
<text x="294" y="130.3">3V3_BOARD</text>
<text x="334.6" y="130.3">3V3_CORE</text>
<text x="372.7" y="130">5Vin Monitor</text>
<text x="294" y="135.1">Monitor</text>
<text x="334.6" y="135.1">Monitor</text>
<text x="198.8" y="140.8">3V3_CORE</text>
<text x="46.4" y="148.3">5V and 3V3 Power Supplies</text>
<text x="299.7" y="196.2">Battery Voltage</text>
<text x="351.8" y="196.3">Battery Temperature</text>
<text x="299.7" y="201">Monitor</text>
<text x="351.8" y="201.1">Monitor</text>
<text x="203.8" y="213.2">3V3_BOARD</text>
</g>
<text font-size="2.8" fill="#840000" x="301" y="277.3">Title: Open Smart Monitor</text>
<g font-size="2.1" fill="#008484">
<text x="152.5" y="70.5" transform="rotate(-90 152.5 70.5)">BAT1</text>
<text x="76.1" y="167.5">U1</text>
<text x="69.2" y="170.5">MIC2251YML-TR</text>
<text x="65" y="174.1">VIN</text>
<text x="86.6" y="174.1">SW</text>
<text x="65" y="191.3">DITH</text>
<text x="65" y="186.2">EN</text>
<text x="87.1" y="191.3">FB</text>
<text x="65" y="207.8">AGND</text>
<text x="86.9" y="207.8">NC</text>
<text x="75.7" y="211.2" transform="rotate(-90 75.7 211.2)">EP</text>
<text x="80.8" y="211.2" transform="rotate(-90 80.8 211.2)">PGND</text>
</g>
<g font-size="2.1">
<text x="92.1" y="77.2">STAT1</text>
<text x="384.4" y="74.7">STAT1</text>
</g>
<g font-size="2.1" fill="#840000">
<text x="60.4" y="173.1">6</text>
<text x="93.4" y="173.1">4</text>
<text x="60.4" y="185.2">8</text>
<text x="60.4" y="190.3">7</text>
<text x="93.4" y="190.3">1</text>
<text x="60.4" y="206.8">2</text>
<text x="93.4" y="206.8">5</text>
<text x="74.7" y="215.9" transform="rotate(-90 74.7 215.9)">9</text>
<text x="79.8" y="215.9" transform="rotate(-90 79.8 215.9)">3</text>
<text x="301" y="267.8">Devtank LTD</text>
<text x="301" y="264.8">Part No: 304-010</text>
<text x="301" y="273.5">File: PowerSupply.kicad_sch</text>
<text x="301" y="270.8">Sheet: /PowerSupply/</text>
<text x="301" y="280.9">Size: A3</text>
<text x="323" y="280.9">Date: 2022-09-26</text>
<text x="386" y="280.9">Rev: C</text>
<text x="301" y="283.7">KiCad E.D.A. kicad 6.0.7-f9a2dced07~116~ubuntu22.04.1</text>
<text x="386" y="283.7">Id: 7/11</text>
</g>
<g font-size="1.8" fill="#840000">
<text x="35" y="11.7">1</text>
<text x="85" y="11.7">2</text>
<text x="135" y="11.7">3</text>
<text x="185" y="11.7">4</text>
<text x="235" y="11.7">5</text>
<text x="285" y="11.7">6</text>
<text x="335" y="11.7">7</text>
<text x="385" y="11.7">8</text>
<text x="10.3" y="35.7">A</text>
<text x="408.3" y="35.7">A</text>
<text x="283.5" y="49.6" transform="rotate(-90 283.5 49.6)">1</text>
<text x="99.8" y="59.5">1</text>
<text x="161.4" y="58.7">1</text>
<text x="277.6" y="55.5">3</text>
<text x="285.3" y="55.5">2</text>
<text x="99.8" y="62">2</text>
<text x="117.6" y="62">4</text>
<text x="153.8" y="61.3">2</text>
<text x="161.4" y="63.8">3</text>
<text x="363.6" y="66.6" transform="rotate(-90 363.6 66.6)">4</text>
<text x="372.3" y="69.6">3</text>
<text x="99.8" y="77.3">5</text>
<text x="117.6" y="74.7">6</text>
<text x="117.6" y="77.3">9</text>
<text x="354.5" y="74.7">5</text>
<text x="372.3" y="74.7">1</text>
<text x="250.3" y="82.8">1</text>
<text x="258" y="82.8">2</text>
<text x="363.6" y="79.3" transform="rotate(-90 363.6 79.3)">2</text>
<text x="10.3" y="85.7">B</text>
<text x="211.6" y="90">3</text>
<text x="215.6" y="84.3" transform="rotate(-90 215.6 84.3)">4</text>
<text x="219.2" y="90">5</text>
<text x="224.3" y="90">8</text>
<text x="228.3" y="84.3" transform="rotate(-90 228.3 84.3)">2</text>
<text x="231.9" y="90">1</text>
<text x="408.3" y="85.7">B</text>
<text x="10.3" y="135.7">C</text>
<text x="408.3" y="135.7">C</text>
<text x="191.9" y="173.1">2</text>
<text x="204.6" y="173.1">3</text>
<text x="191.9" y="175.7">1</text>
<text x="204.6" y="175.7">4</text>
<text x="10.3" y="185.7">D</text>
<text x="198.5" y="182.8" transform="rotate(-90 198.5 182.8)">5</text>
<text x="408.3" y="185.7">D</text>
<text x="10.4" y="235.7">E</text>
<text x="408.4" y="235.7">E</text>
<text x="198.3" y="248.7">1</text>
<text x="198.3" y="246.2">2</text>
<text x="211" y="246.2">3</text>
<text x="211" y="248.7">4</text>
<text x="204.9" y="255.8" transform="rotate(-90 204.9 255.8)">5</text>
<text x="10.4" y="285.7">F</text>
<text x="35" y="286.7">1</text>
<text x="85" y="286.7">2</text>
<text x="135" y="286.7">3</text>
<text x="185" y="286.7">4</text>
<text x="235" y="286.7">5</text>
<text x="285" y="286.7">6</text>
<text x="335" y="286.7">7</text>
<text x="385" y="286.7">8</text>
<text x="408.4" y="285.7">F</text>
</g>
<g font-size="1.8">
<text x="281.9" y="30.9">5Vin</text>
<text x="47" y="59.5">5Vin</text>
<text x="295.3" y="65.2">BOOST_EN</text>
<text x="357.5" y="61.4">5Vin</text>
<text x="117.6" y="67.1">8 RPROG</text>
<text x="169.1" y="69.6">protection_ic_vss</text>
<text x="372.3" y="69.6">3BATTERY_VOLTAGE</text>
<text x="346.7" y="74.7">RPROG</text>
<text x="261.8" y="81.1">protection_ic_vss</text>
<text x="380.4" y="143.3">5Vin</text>
<text x="318" y="203.6">BATTERY_VOLTAGE</text>
</g>
<g font-size="1.8" fill="#008484">
<text x="164.9" y="41.3">TP18</text>
<text x="220.4" y="44.8">DNF</text>
<text x="221.1" y="42.3">R5</text>
<text x="287.7" y="45" transform="rotate(-90 287.7 45)">D3</text>
<text x="56.6" y="50.9">PWR_FLAG</text>
<text x="138.2" y="53.4">TP34</text>
<text x="156.2" y="53.7">SW1</text>
<text x="280.7" y="48" transform="rotate(-90 280.7 48)">SI2301BDS-T1-E3</text>
<text x="293.4" y="49.8" transform="rotate(-90 293.4 49.8)">RB160M-40TR</text>
<text x="40.3" y="55.6">R45</text>
<text x="40.8" y="58.2">0R</text>
<text x="100.3" y="57.3">MCP73832T-2ACI/MC</text>
<text x="108.1" y="54.8">U2</text>
<text x="154.9" y="56.3">EG1247</text>
<text x="172.5" y="58.2">470R</text>
<text x="173" y="55.6">R98</text>
<text x="198.2" y="54.2">PWR_FLAG</text>
<text x="216.2" y="54.6">U14</text>
<text x="217.1" y="56.7">S-8261ACBMD-G4BT2U</text>
<text x="252.5" y="57.5">TP65</text>
<text x="280.8" y="58.5">Q1</text>
<text x="102.6" y="60.4">VDD</text>
<text x="102.6" y="62.9">VDD</text>
<text x="111" y="60.4">VBAT</text>
<text x="111" y="62.9">VBAT</text>
<text x="137.8" y="65.9">C74</text>
<text x="189.1" y="65.9">DNF</text>
<text x="189.3" y="63.3">C34</text>
<text x="201.3" y="63.3">C65</text>
<text x="201.5" y="65.9">100nF</text>
<text x="276.5" y="64.2">R54</text>
<text x="366.1" y="64.3">U9</text>
<text x="50.2" y="70.4" transform="rotate(-90 50.2 70.4)">D5</text>
<text x="62.5" y="67.3">C33</text>
<text x="71.9" y="67.3">C3</text>
<text x="81.3" y="66.4" transform="rotate(-90 81.3 66.4)">D14</text>
<text x="110.6" y="68">PROG</text>
<text x="128.4" y="71">R52</text>
<text x="137.9" y="68.4">4.7uF</text>
<text x="155" y="69.9" transform="rotate(-90 155 69.9)">18650</text>
<text x="276.3" y="68.6">DNF</text>
<text x="310.9" y="66.1">TP79</text>
<text x="365.6" y="70.5">VBAT</text>
<text x="366" y="66.8">DNF</text>
<text x="55.2" y="74.2" transform="rotate(-90 55.2 74.2)">SMFE5-0A</text>
<text x="62.3" y="72.4">DNF</text>
<text x="72.2" y="72.4">4.7uF</text>
<text x="85.3" y="75.6">2k</text>
<text x="85.4" y="73.1">R44</text>
<text x="112.3" y="75.6">VSS</text>
<text x="128.4" y="73.5">5k</text>
<text x="198.2" y="77.5">PWR_FLAG</text>
<text x="252.6" y="76.6">JP19</text>
<text x="357.3" y="75.6">PROG</text>
<text x="364.5" y="76.5" transform="rotate(-90 364.5 76.5)">VSS VDD</text>
<text x="365.8" y="75.6">STAT</text>
<text x="49.9" y="83.2">GND</text>
<text x="59.6" y="83.2">GND</text>
<text x="69.2" y="83.2">GND</text>
<text x="102.6" y="78.1">STAT</text>
<text x="113.5" y="78.1">EP</text>
<text x="124.4" y="83.9">GND</text>
<text x="132.7" y="83.2">GND</text>
<text x="247.7" y="79.1">Jumper_2_Open</text>
<text x="240.1" y="88.7">2k</text>
<text x="240.3" y="86.2">R102</text>
<text x="361.9" y="86.4">GND</text>
<text x="157.9" y="90.8">TP77</text>
<text x="214.1" y="94.8">Q7B</text>
<text x="226.8" y="94.8">Q7A</text>
<text x="211.5" y="97.3">FDS9926A</text>
<text x="224.2" y="97.3">FDS9926A</text>
<text x="236.2" y="97.8">GND</text>
<text x="294.8" y="139.8">+3V3</text>
<text x="335.2" y="140.6">+3V3_CORE</text>
<text x="183" y="149.9">PWR_FLAG</text>
<text x="298.6" y="150">R18</text>
<text x="342.6" y="150">R112</text>
<text x="380.7" y="150">R114</text>
<text x="76.4" y="155.2">L1</text>
<text x="298.5" y="152.3">1M</text>
<text x="342.3" y="152.3">1M</text>
<text x="380.4" y="152.3">1M</text>
<text x="75.3" y="157.5">10uH</text>
<text x="169.6" y="160.1">+5V</text>
<text x="197.1" y="156.9">D10</text>
<text x="247.6" y="159.7">+3V3_CORE</text>
<text x="263.6" y="158.2">PWR_FLAG</text>
<text x="192.8" y="162.6">RB160M-40TR</text>
<text x="257.6" y="167.7">TP52</text>
<text x="298.6" y="162.1">R19</text>
<text x="298.8" y="164.4">470k</text>
<text x="342.6" y="162.1">R113</text>
<text x="342.6" y="164.4">470k</text>
<text x="380.7" y="162.1">R116</text>
<text x="380.7" y="164.4">470k</text>
<text x="105.5" y="169.6">D2</text>
<text x="106.4" y="171.5">RB160M-40TR</text>
<text x="160.3" y="171.5">R59</text>
<text x="175.7" y="168.3">TP25</text>
<text x="191.6" y="171">MIC5219-3.3YMM</text>
<text x="197.1" y="168.4">U17</text>
<text x="242.2" y="171.5">R70</text>
<text x="294.7" y="174">GND</text>
<text x="338.5" y="174">GND</text>
<text x="376.6" y="174">GND</text>
<text x="43.4" y="178.6">R20</text>
<text x="53" y="178.6">R115</text>
<text x="160.8" y="176.6">0R</text>
<text x="182.9" y="179">0R</text>
<text x="183.1" y="176.7">R68</text>
<text x="193.9" y="176.6">EN</text>
<text x="193.9" y="174">IN</text>
<text x="199.8" y="174">OUT</text>
<text x="201.1" y="176.6">BP</text>
<text x="214.7" y="179.2">C14</text>
<text x="224.1" y="179">1uF</text>
<text x="224.2" y="176.7">C22</text>
<text x="234.2" y="179">DNF</text>
<text x="234.4" y="176.7">C24</text>
<text x="242.8" y="176.6">0R</text>
<text x="43.2" y="180.9">0R</text>
<text x="52.8" y="180.9">0R</text>
<text x="122.7" y="184.9">R46</text>
<text x="134" y="184.9">C10</text>
<text x="174" y="184.1">1uF</text>
<text x="174" y="181.7">C25</text>
<text x="199.4" y="180.8" transform="rotate(-90 199.4 180.8)">GND</text>
<text x="214.5" y="181.5">DNF</text>
<text x="122.9" y="187.2">110k</text>
<text x="134.1" y="187.2">4.7nF</text>
<text x="184" y="189.8">DNF</text>
<text x="184.2" y="187.5">C11</text>
<text x="219.1" y="188.6">GND</text>
<text x="23" y="197.5">DNF</text>
<text x="23.2" y="192.4">C31</text>
<text x="32.6" y="192.4">C2</text>
<text x="32.7" y="197.5">10uF</text>
<text x="145.3" y="194.4">C5</text>
<text x="145.5" y="196.8">10uF</text>
<text x="156.1" y="196.1">DNF</text>
<text x="156.1" y="193.8">C6</text>
<text x="169" y="197.5">GND</text>
<text x="44.3" y="203.7">DNF</text>
<text x="44.4" y="201.4">C7</text>
<text x="52.7" y="203.7">DNF</text>
<text x="53" y="201.4">R128</text>
<text x="115.2" y="204.5">R47</text>
<text x="115.3" y="206.4">36k</text>
<text x="320.3" y="209.6">R58</text>
<text x="361.3" y="207.3">+3V3_CORE</text>
<text x="320.1" y="212.1">1M</text>
<text x="368.5" y="219">10k</text>
<text x="368.6" y="216.7">R131</text>
<text x="64.7" y="224.2">GND</text>
<text x="319.7" y="222.9">R64</text>
<text x="319.8" y="225.5">470k</text>
<text x="161.3" y="230.6">+5V</text>
<text x="204" y="229.9">D9</text>
<text x="257.4" y="231.9">+3V3</text>
<text x="270" y="231.2">PWR_FLAG</text>
<text x="316.3" y="233.7">GND</text>
<text x="369.2" y="230.3">TH1</text>
<text x="369.4" y="232.9">10k</text>
<text x="199.2" y="235.6">RB160M-40TR</text>
<text x="189.5" y="245.8">R69</text>
<text x="197.9" y="244">MIC5219-3.3YMM</text>
<text x="204" y="241.4">U4</text>
<text x="248.6" y="244.5">R60</text>
<text x="264" y="240.7">TP26</text>
<text x="364.6" y="243.2">GND</text>
<text x="200.3" y="249.6">EN</text>
<text x="200.3" y="247.1">IN</text>
<text x="206.2" y="247.1">OUT</text>
<text x="207.5" y="249.6">BP</text>
<text x="230.6" y="249.7">C63</text>
<text x="240.8" y="249.7">C46</text>
<text x="249.1" y="249.6">0R</text>
<text x="165.7" y="252.2">C9</text>
<text x="165.7" y="254.5">1uF</text>
<text x="190" y="252.1">0R</text>
<text x="205.7" y="253.8" transform="rotate(-90 205.7 253.8)">GND</text>
<text x="220.8" y="254.5">DNF</text>
<text x="221" y="252.2">C32</text>
<text x="230.5" y="252">1uF</text>
<text x="240.6" y="252">DNF</text>
<text x="225.5" y="261.6">GND</text>
<text x="160.7" y="268">GND</text>
</g>
<g font-size="1.8" fill="#008400">
<text x="117.6" y="59.5">3 BATTERY_VOLTAGE</text>
<text x="22.2" y="173.1">BOOST_EN</text>
</g>
<g font-size="1.8" fill="#848400">
<text x="21.9" y="60.4">5V_INPUT</text>
<text x="305.5" y="156.9">3V3_BOARD_MONITOR</text>
<text x="349.4" y="156.9">3V3_CORE_MONITOR</text>
<text x="388.1" y="157.5">5V_RAIL_MONITOR</text>
<text x="327.1" y="217.8">VBAT_MONITOR</text>
<text x="375.4" y="223.6">BATT_TEMP_MONITOR</text>
<text x="168.7" y="249.6">3V3_BOARD_EN</text>
</g>
<g font-size="1.8" fill="#0000c2">
<text x="55.2" y="95">D14 LED resistor calculation 5-2/1.5mA=2k</text>
<text x="55.2" y="95.9">When a battery is connected to the IC (u14) for the first time, discharging may not be enabled. In this</text>
<text x="55.2" y="97.9">case, short the VM pin and VSS pin or connect the charger to restore the normal condition</text>
<text x="55.2" y="102">In the case the battery charge protection ic is unavailable. All protection ic r's and c's can be removed and fit r5</text>
<text x="76.2" y="228.1">Vout=Vrefx(R1/R2 + 1)</text>
<text x="76.2" y="230.1">Vref=1.24V</text>
<text x="76.2" y="232.2">R2 not to exceed 5K</text>
<text x="292.1" y="239.4">divider ratio=47/147=31.97</text>
<text x="57.8" y="240.2">The diode must be rated for the peak inductor current,</text>
<text x="57.8" y="242.2">and its reverse voltage rating must be greater than the</text>
<text x="57.8" y="244.3">output voltage.</text>
<text x="292.1" y="241.4">5/1024=1adc=4.88mm</text>
<text x="292.1" y="243.5">(4.2/4.88m)*0.3197=275.15adc=fully charged and above</text>
</g>
<g font-size="1.8" fill="#840084">
<text x="299" y="155">0.1%</text>
<text x="342.8" y="155">0.1%</text>
<text x="380.9" y="155">0.1%</text>
<text x="77" y="161.3">1A</text>
<text x="299" y="167">0.1%</text>
<text x="342.8" y="167">0.1%</text>
<text x="380.9" y="167">0.1%</text>
<text x="320.6" y="214.7">0.1%</text>
<text x="368.8" y="221.7">0.1%</text>
<text x="319.9" y="228">0.1%</text>
<text x="369.5" y="235.6">0.1%</text>
</g>
<g font-size="1.4" fill="#840000">
<text x="210.4" y="59.5">5</text>
<text x="242.8" y="59.5">4</text>
<text x="210.4" y="67.1">6</text>
<text x="215.6" y="77.9" transform="rotate(-90 215.6 77.9)">1</text>
<text x="228.3" y="77.9" transform="rotate(-90 228.3 77.9)">3</text>
<text x="237.9" y="77.9" transform="rotate(-90 237.9 77.9)">2</text>
</g>
<g font-size="1.4" fill="#008484">
<text x="214.4" y="60.2">VDD</text>
<text x="237.7" y="60.2">DP</text>
<text x="214.4" y="67.9">VSS</text>
<text x="216.4" y="74" transform="rotate(-90 216.4 74)">DO</text>
<text x="229.1" y="74" transform="rotate(-90 229.1 74)">CO</text>
<text x="238.6" y="74" transform="rotate(-90 238.6 74)">VM</text>
</g>
<text font-size="1.2" fill="#008484" x="86.8" y="68.1" transform="rotate(-90 86.8 68.1)">YELLOW</text>
</svg>
